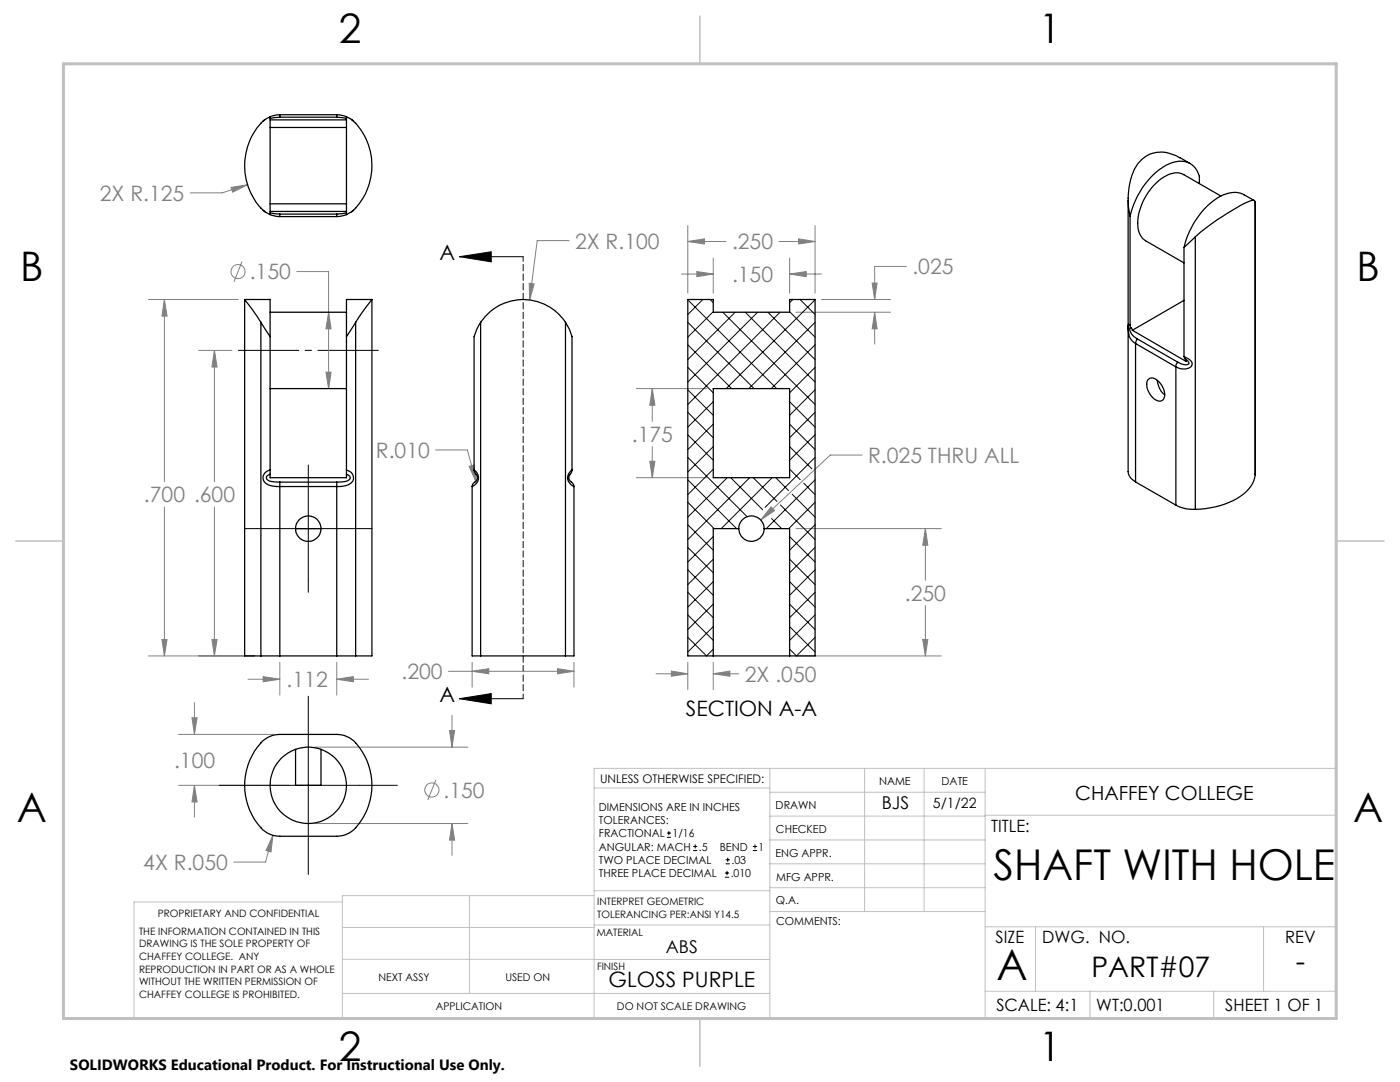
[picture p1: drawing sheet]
<svg xmlns="http://www.w3.org/2000/svg" width="279mm" height="216mm" viewBox="0 0 279 216" stroke-linecap="round" stroke-linejoin="round" font-family="sans-serif">
<g fill="none" stroke="#808080" stroke-width=".2">
<path d="M46.1 37.4l3.3-.5-3 1.4zM49.4 36.9l-5.1 1.6h-6.3M29.6 59.8h18M32.8 59.8l.5 3.3h-1zM32.8 59.8v36.3M48.3 52.2l-1.6 4M59.2 54.2h6.4v23.3M105.6 56.5l1 .2-.9 3.2zM113.6 48h-6.4l-1.5 11.9M136 54.7h6.3M137.3 48.2l3.3-.5v1zM137.3 45v13.5"/>
<path d="M137.3 48.2h7.6M139.1 54.2l3.2 .5-3.2 .5zM142.3 51.5v7M155.5 48.2h7.2M157.6 51.5v7M157.6 54.7h6.3M157.6 54.7l3.3-.5v1zM159.4 47.7l3.3 .5-3.3 .5zM162.7 45v13.5M163.9 59.8h13.8M174.1 56.5h.9l-.4 3.3zM180.9 53.2h-6.3v6.6"/>
<path d="M39.6 69.9h6.7M42.8 69.9l.5 3.3h-1zM42.8 69.9v26.2M65.1 74.3h1l-.5 3.2zM65.6 62.3l.5 3.3h-1zM127 77.5h14.1M130.2 77.5l.5 3.4h-1zM130.2 77.5v6.6M158.9 62.3h18.8M174.6 62.3l.4 3.3h-.9zM174.6 62.3v6.4M86.9 89.8h6.4l1.7 6.3"/>
<path d="M93.6 93.1l1-.3 .4 3.3zM127 95.3h14.1M129.7 92h1l-.5 3.3zM130.2 89.1v6.2M172 90.8h-6.3l-13.9 13M32.8 101.2v29.7M42.8 101.2v29.7M153.9 101.1l.7 .8-2.8 1.9zM158.9 105.5h29M184.7 105.5l.5 3.3h-1.1zM184.7 105.5v10.3M29.6 130.9h21.2"/>
<path d="M32.3 127.6h1l-.5 3.3zM42.3 127.6h1l-.5 3.3zM49.5 135.5h6.3M52.5 135l3.3 .5-3.3 .5zM55.8 132.2v6.5M67.2 135.5l3.3-.5v1zM67.2 132.2v6.5M67.2 135.5h6.4M89.5 133.9h25M94.2 133.9l3.3-.5v1zM94.2 132.2v4.9M111.3 133.4l3.2 .5-3.2 .5z"/>
<path d="M114.5 132.2v4.9M130.9 134.4h6.4M134 133.9l3.3 .5-3.3 .5zM137.3 132.2v5.4M142.3 134.4l3.4-.5v1zM142.3 132.2v5.4M142.3 134.4h5.2M158.9 130.9h29M184.1 127.6h1.1l-.5 3.3zM184.7 120.8v10.1M35.6 146.5h19M35.6 156.7h22.1"/>
<path d="M38.3 143.2h1l-.5 3.3zM38.8 156.7l.5 3.3h-1zM38.8 140.2v6.3M38.8 156.7v6.4M62.8 149.1h30.6M87 155.6l-1.6 4M89.7 145.8h1l-.5 3.3zM90.2 142.7v6.4M54.5 166.7l-.4 3.3-1-.3zM54.5 166.7l-1.5 5.3h-6.4M62.8 164.3h30.6M90.2 164.3l.5 3.3h-1z"/>
<path d="M90.2 164.3v6.4"/>
<circle cx="47.5" cy="54.2" r="1.41"/>
<circle cx="86.2" cy="157.6" r="1.41"/>
</g>
<g fill="none" stroke="#000" stroke-width=".2">
<path d="M91.7 51.2l6.3-1v2zM91.7 51.2h12.7M61.5 92.8v25.4M48.8 105.5h25.4M61.5 138.9v35.6M91.7 139.4l6.3-1v2zM91.7 139.4h12.7M43.7 156.7h35.6M133.1 167.1h.8M133.1 166.2h.8M133.5 165.8v.9M138.3 169.7h.8"/>
<path d="M138.3 168.9h.8M138.7 168.5v.8M144.7 175h.8M144.7 174.2h.8M144.8 172.4h.9M144.8 171.6h.9M145.1 173.8v.8M145.2 171.1v.9M150.2 169.7h.9M150.2 168.9h.9M150.7 168.5v.8"/>
</g>
<path d="M47.6 69.9h27.9" fill="none" stroke="#000" stroke-width=".2" stroke-dasharray="15.2 1.3 1.3 1.3" stroke-dashoffset="3.2"/>
<path d="M104.4 51.2v88.2" fill="none" stroke="#000" stroke-width=".2" stroke-dasharray="1.3 .6" stroke-dashoffset=".4"/>
<g fill="none" stroke="#c0c0c0" stroke-width=".2">
<path d="M118.6 157.2h35M153.6 153.3v49.9M153.6 158.1h43M172.5 153.3v28.6M184.4 153.3v28.6M196.6 153.3v49.9M68.3 180h-41.6v23.2h240v-49.9h-148.1v49.9M93.7 178.7v19.5M118.6 178.7h-50.3v24.5M118.6 177.7h35M153.6 162.8h43M153.6 177.1h43"/>
<path d="M153.6 167.6h43M153.6 172.4h43M196.6 162.7h70.1M68.3 198.2h85.3M68.3 191.4l85.3 .1M68.3 185.1h50.3M118.6 184.6h35M153.6 181.9h43M196.6 184.9h70.1M196.6 197.8h70.1M206.7 184.9v12.9M217.5 197.8v5.4"/>
<path d="M242.2 197.8v5.4M252.2 184.9v12.9"/>
</g>
<path d="M139.7 3.2v9.5M3.1 107.9h9.6M266.7 107.9h9.5M139.7 203.2v9.6" fill="none" stroke="#c0c0c0" stroke-width=".3"/>
<path d="M12.7 12.7h254v190.5h-254z" fill="none" stroke="#c0c0c0" stroke-width=".6"/>
<path d="M91.7 51.2l6.3-1v2zM91.7 139.4l6.3-1v2z" fill="#000"/>
<path d="M32.8 59.8l.5 3.3h-1zM32.3 127.6h1l-.5 3.3zM65.6 62.3l.5 3.3h-1zM65.1 74.3h1l-.5 3.2zM52.5 135l3.3 .5-3.3 .5zM67.2 135.5l3.3-.5v1zM42.3 127.6h1l-.5 3.3zM42.8 69.9l.5 3.3h-1zM46.1 37.4l.3 .9 3-1.4zM105.6 56.5l.1 3.4 .9-3.2zM93.6 93.1l1.4 3-.4-3.3zM94.2 133.9l3.3-.5v1zM111.3 133.4l3.2 .5-3.2 .5zM89.7 145.8h1l-.5 3.3zM90.2 164.3l.5 3.3h-1zM38.3 143.2h1l-.5 3.3zM38.8 156.7l.5 3.3h-1zM54.5 166.7l-1.4 3 1 .3zM153.9 101.1l-2.1 2.7 2.8-1.9zM184.7 105.5l.5 3.3h-1.1zM184.1 127.6h1.1l-.5 3.3zM134 133.9l3.3 .5-3.3 .5zM142.3 134.4l3.4-.5v1zM137.3 48.2l3.3-.5v1zM159.4 47.7l3.3 .5-3.3 .5zM174.1 56.5h.9l-.4 3.3zM174.6 62.3l.4 3.3h-.9zM157.6 54.7l3.3-.5v1zM139.1 54.2l3.2 .5-3.2 .5zM129.7 92h1l-.5 3.3zM130.2 77.5l.5 3.4h-1z" fill="#808080"/>
<g fill="none" stroke="#000" stroke-width=".25">
<path d="M52.9 23.8l-.4 .4M53.9 23.3a10 10 0 0 0-4.8 7.3 12.3 12.3 0 0 0 3.8 11.7l1 .5M53.9 23.3v19.5M53.9 25.4h15.2M53.9 23.9h15.2M55.8 22.9v.5M55.8 22.9l-1.9 .4M55.8 23.4l-1.9 .3M55.8 23.4h11.4M55.8 22.9h11.4M67.2 22.9v.5M67.2 22.9l1.9 .4"/>
<path d="M67.2 23.4l1.9 .3M69.1 23.3a9.4 9.4 0 0 1 4.4 5.6 12.4 12.4 0 0 1-3.4 13.4l-1 .5M69.1 23.3v19.5M70.1 23.8l.5 .4M237.5 32.6a12 12 0 0 0-5.6-2.3 6.3 6.3 0 0 0-6.3 5.6l-.2 .9a15.6 15.6 0 0 0 .1 6.4M239.4 36.6a3.8 3.8 0 0 0-5.4-4.2 14.4 14.4 0 0 0-8 9.1l-.5 1.7M243.7 39.1l-7.4-4.2a3.8 3.8 0 0 0-4 .4 11.4 11.4 0 0 0-5.1 10.5l.6 1.4 .6 .7 7.9 4.6M48.8 59.8l3.3 4.5M48.8 59.8h5.1v7.4M48.8 59.8v71.1h3.3M52.5 41.9l.4 .4M53.9 42.8l1.9 .4"/>
<path d="M53.9 42.5l1.9 .2M53.9 40.7h15.2M53.9 42.2h15.2M55.8 42.7v.5M55.8 42.7h11.4M55.8 43.2h11.4M67.2 42.7v.5M69.1 42.8l-1.9 .4M69.1 42.5l-1.9 .2M70.6 41.9l-.4 .4M74.2 59.8l-3.2 4.5M74.2 59.8h-5.1v7.4"/>
<path d="M74.2 59.8v71.1h-3.2M225.1 40v54.1a2.52 2.52 0 0 0 1.5 2.1M225.5 43.2v21.7M236.3 49.4v21.7M236.3 59.9l-10.3 6M238.5 47.3l-2.2 2.1M238.5 47.3a44.8 44.8 0 0 1 11.3-7.3 .48 .48 0 0 1 .7 .4v54.3a7.1 7.1 0 0 1-4.4 5.2 18.2 18.2 0 0 1-7.6 1.7M238.5 47.3v54.3M250.3 40l-2-1.1a5.2 5.2 0 0 0-5.4 .6 16.6 16.6 0 0 0-6.6 9.9M52.1 64.3l1.8 2.9M52.1 64.3v66.6M53.9 77.5h15.2"/>
<path d="M53.9 62.3h15.2M53.9 67.2v26.6M69.1 67.2v26.6M71 64.3l-1.9 2.9M71 64.3v66.6M95.9 64.3a10.2 10.2 0 0 1 17 0M95.9 64.3l-.8 1.4-.5 1.5v26.6M95.9 64.3v66.6M112.9 64.3l.7 1.4 .6 1.5v26.6M112.9 64.3v66.6M142.3 77.5h15.3v17.8h-15.3zM225.5 64.9l.3 .6"/>
<path d="M225.5 64.9l-.3-.2v.1a4.8 4.8 0 0 0 .6 3.1l.8 .6M225.8 65.5l.2 .4M225.8 65.5l-.3-.1v.1a2.14 2.14 0 0 0 1.5 2.1M226 65.9l10.7 6.2-.1-.4M226.6 68.5v27.7M226.6 68.5l8.1 4.7M227 67.6l-.4 .9M227 67.6l8 4.6M229.1 75.8a1.28 1.28 0 0 1 1.9 .2 3.4 3.4 0 0 1 1.3 3.6 1.14 1.14 0 0 1-1.9 .1 3.4 3.4 0 0 1-1.3-3.9zM231 75.9v.3a3.8 3.8 0 0 0 1.4 2.5M234.7 73.2v27.6M235 72.2l-.3 .5v.5"/>
<path d="M236.3 71.1a2.26 2.26 0 0 1 1.6 1.6v.1a1.81 1.81 0 0 1-2.2 .8l-1-.4M236.3 71.1l.3 .6M236.6 71.7l.5 .4 .1 .5a1.36 1.36 0 0 1-1.4 0l-.8-.4M53.9 93.8a1.56 1.56 0 0 0-1.4 1.6 1.56 1.56 0 0 0 1.6 1.5l1.7 .2M53.9 94.7l-.3 .1a.58 .58 0 0 0-.4 .5 .58 .58 0 0 0 .4 .6l.4 .2 1.8 .1M53.9 93.8v.9M53.9 94.7v.6h15.2v-.6M55.8 96.2v.9M55.8 97.1v33.8M55.8 97.1h11.4M55.8 96.2h11.4M67.2 96.2v.9"/>
<path d="M67.2 97.1v33.8M69.1 93.8a1.56 1.56 0 0 1 1.5 1.6 1.56 1.56 0 0 1-1.6 1.5l-1.8 .2M69.1 94.7l.7 .3 .1 .4a1.01 1.01 0 0 1-.9 .7l-1.8 .1M69.1 93.8v.9M94.2 97.1v33.8h1.7M94.6 93.8a1.82 1.82 0 0 1 .9 1.8 1.82 1.82 0 0 1-1.3 1.5M94.6 93.8l.4 .9a1.14 1.14 0 0 1-.5 1.7l-.3 .7M114.2 93.8a1.81 1.81 0 0 0-.9 1.8 1.81 1.81 0 0 0 1.2 1.5M114.2 93.8l-.3 .7a1.09 1.09 0 0 0 .4 1.9l.2 .7M114.5 97.1v33.8h-1.6M226.6 96.2l8.1 4.6M59 105.5h5.1"/>
<path d="M147.4 105.5a2.54 2.54 0 0 1 2.6-2.6 2.54 2.54 0 0 1 2.5 2.6M147.4 105.5a2.54 2.54 0 0 0 2.6 2.5 2.54 2.54 0 0 0 2.5-2.5M147.4 105.5h-5.1v25.4M152.5 105.5h5.1v25.4M234.7 100.8a7.2 7.2 0 0 0 3.8 .8M52.1 130.9h3.7M55.8 130.9h11.4M67.2 130.9h3.8M95.9 130.9h17M142.3 130.9h15.3M142.3 130.9h-5v-71.1h5v2.5h15.3v-2.5h5.1v71.1h-5.1M52.4 147.8l1.4-.8 1.5-.4 11.9-.1a5.6 5.6 0 0 1 5 3.4 12.6 12.6 0 0 1-2 16l-1.4 .7-1.1 .2-11.9 .1a5.4 5.4 0 0 1-4.4-2.5 12.7 12.7 0 0 1 1-16.6z"/>
<path d="M59 149.5v7.2h5.1v-7.2"/>
<circle cx="61.5" cy="105.5" r="2.55"/>
<circle cx="61.5" cy="156.7" r="7.6"/>
</g>
<g fill="none" stroke="#000" stroke-width=".2">
<path d="M137.3 59.8l17.7 17.7M140.3 59.8l-3 3M141.7 59.8l.6 .6M158.2 59.8l-.6 .6M159.7 59.8l3 3M162.7 59.8l-17.8 17.7M137.3 77.8l5 5.1M137.3 73.3l5 5.1M137.3 68.8l8.7 8.7M137.3 64.3l13.2 13.2M142.3 62.2l-5 5.1M144.3 62.3l18.4 18.4"/>
<path d="M146.7 62.3l-9.4 9.5M148.7 62.3l14 13.9M151.2 62.3l-13.9 13.9M153.2 62.3l9.5 9.5M155.7 62.3l-18.4 18.4M157.6 62.2l5.1 5.1M162.7 64.3l-13.3 13.2M162.7 68.8l-8.8 8.7M162.7 73.3l-5.1 5.1M162.7 77.8l-5.1 5.1M137.3 95.7l9.7 9.8M137.3 91.3l11.8 11.8"/>
<path d="M137.3 86.7l5 5.1M137.3 82.3l5 5M142.3 80.2l-5 5M142.3 84.6l-5 5.1M142.3 89.1l-5 5.1M142.3 93.6l-5 5.1M145.1 95.3l-7.8 7.9M145.8 95.3l6.4 6.4M149.6 95.3l-12.3 12.4M150.3 95.3l4.7 4.7M154.1 95.3l-10.2 10.2M154.8 95.3l2.6 2.6"/>
<path d="M157.6 93.6l2.1 2.1M157.6 89.1l4.4 4.5M157.6 84.6l5.1 5.1M157.6 80.2l5.1 5M158.1 98.6l4.6 4.6M160.4 96.4l2.3 2.3M162.7 82.3l-5.1 5M162.7 86.7l-5.1 5.1M162.7 91.3l-10 9.9M162.7 95.7l-9.8 9.8M137.3 118.2l5 5.1M137.3 113.7l5 5.1"/>
<path d="M137.3 109.2l5 5.1M137.3 104.7l5 5.1M137.3 100.2l5.2 5.3M142.3 107.1l-5 5M142.3 111.6l-5 5.1M142.3 116.1l-5 5M154 103.5l2 2M155.8 100.8l6.9 6.9M157.6 116.1l5.1 5M157.6 111.6l5.1 5.1M157.6 107.1l5.1 5M162.7 100.2l-5.3 5.3"/>
<path d="M162.7 104.7l-5.1 5.1M162.7 109.2l-5.1 5.1M162.7 113.7l-5.1 5.1M162.7 118.2l-5.1 5.1M137.3 127.2l3.7 3.7 1.3-1.4M137.3 122.7l5 5.1M142.3 120.5l-5 5.1M142.3 125l-5 5.1M157.6 125l5.1 5.1M157.6 120.5l5.1 5.1M162.7 122.7l-5.1 5.1M162.7 127.2l-3.7 3.7-1.4-1.4"/>
</g>
<g font-size="8.5">
<text x="198.3" y="175.6">SHAFT WITH HOLE</text>
<text x="198.9" y="195.5">A</text>
</g>
<g font-size="8.1">
<text x="67.6" y="8.5">2</text>
<text x="207.3" y="8.5">1</text>
<text x="4" y="56.2">B</text>
<text x="270.7" y="56.2">B</text>
<text x="3.3" y="164.1">A</text>
<text x="270" y="164.1">A</text>
<text x="67.6" y="211.7">2</text>
<text x="207.3" y="211.7">1</text>
</g>
<g font-size="5.6">
<text x="217.8" y="195">PART#07</text>
<text x="258.6" y="193.8">-</text>
</g>
<g font-size="4.2" fill="#808080">
<text x="19.9" y="40.1">2X R.125</text>
<text x="114.8" y="49.6">2X R.100</text>
<text x="146.1" y="49.8">.250</text>
<text x="49.8" y="55.7">.150</text>
<text x="146.1" y="56.3">.150</text>
<text x="182.1" y="54.8">.025</text>
<text x="126.1" y="88.2">.175</text>
<text x="75" y="91.4">R.010</text>
<text x="173.2" y="92.4">R.025 THRU ALL</text>
<text x="28.7" y="100.2">.700 .600</text>
<text x="180.6" y="119.9">.250</text>
<text x="57.2" y="137.1">.112</text>
<text x="80.1" y="135.5">.200</text>
<text x="148.6" y="136">2X .050</text>
<text x="34.7" y="153.2">.100</text>
<text x="88.5" y="159.2">.150</text>
<text x="28.6" y="173.6">4X R.050</text>
</g>
<g font-size="4.2">
<text x="87.7" y="52">A</text>
<text x="87.7" y="140.1">A</text>
<text x="136.9" y="142.8">SECTION A-A</text>
<text x="121.4" y="196.8">GLOSS PURPLE</text>
</g>
<text font-size="3.9" x="214.6" y="159.6">CHAFFEY COLLEGE</text>
<g font-size="3.5">
<text x="176" y="161.3">BJS</text>
<text x="132.9" y="190.1">ABS</text>
</g>
<g font-size="3.4">
<text x="197.8" y="166">TITLE:</text>
<text x="198.7" y="188.1">SIZE</text>
<text x="208" y="188.1">DWG. NO.</text>
<text x="256.5" y="188.2">REV</text>
<text x="198.8" y="201.7">SCALE: 4:1</text>
<text x="218.8" y="201.7">WT:0.001</text>
<text x="244.5" y="201.7">SHEET 1 OF 1</text>
</g>
<text font-size="3" x="14" y="213.5">SOLIDWORKS Educational Product. For Instructional Use Only.</text>
<text font-size="2.8" x="186.2" y="161.3">5/1/22</text>
<text font-size="2.4" x="119.8" y="156.2">UNLESS OTHERWISE SPECIFIED:</text>
<g font-size="2.2">
<text x="119.5" y="161.8">DIMENSIONS ARE IN INCHES</text>
<text x="154.8" y="161.4">DRAWN</text>
<text x="175.4" y="156.6">NAME</text>
<text x="187.9" y="156.7">DATE</text>
<text x="119.5" y="164.4">TOLERANCES:</text>
<text x="119.5" y="167.1">FRACTIONAL</text>
<text x="134.2" y="167.1">1/16</text>
<text x="154.9" y="166.3">CHECKED</text>
<text x="119.5" y="172.4">TWO PLACE DECIMAL</text>
<text x="119.5" y="169.7">ANGULAR: MACH</text>
<text x="139.5" y="169.7">.5</text>
<text x="143.6" y="169.7">BEND</text>
<text x="146" y="172.4">.03</text>
<text x="151.4" y="169.7">1</text>
<text x="154.8" y="170.9">ENG APPR.</text>
<text x="119.5" y="175">THREE PLACE DECIMAL</text>
<text x="145.8" y="175">.010</text>
<text x="154.9" y="175.7">MFG APPR.</text>
<text x="154.9" y="180.4">Q.A.</text>
<text x="154.9" y="184.6">COMMENTS:</text>
</g>
<g font-size="2.1">
<text x="75.5" y="195.7">NEXT ASSY</text>
<text x="100.9" y="195.7">USED ON</text>
<text x="86.9" y="201.5">APPLICATION</text>
<text x="123.1" y="201.6">DO NOT SCALE DRAWING</text>
</g>
<g font-size="2">
<text x="31.5" y="182.9">PROPRIETARY AND CONFIDENTIAL</text>
<text x="119.2" y="180.6">INTERPRET GEOMETRIC</text>
<text x="119.2" y="183.1">TOLERANCING PER:ANSI Y14.5</text>
<text x="27.8" y="186.5">THE INFORMATION CONTAINED IN THIS</text>
<text x="27.8" y="189">DRAWING IS THE SOLE PROPERTY OF</text>
<text x="27.8" y="191.6">CHAFFEY COLLEGE. ANY</text>
<text x="119.1" y="186.7">MATERIAL</text>
<text x="27.8" y="194.1">REPRODUCTION IN PART OR AS A WHOLE</text>
<text x="27.8" y="196.6">WITHOUT THE WRITTEN PERMISSION OF</text>
<text x="119.1" y="193.5">FINISH</text>
<text x="27.8" y="199.1">CHAFFEY COLLEGE IS PROHIBITED.</text>
</g>
</svg>
